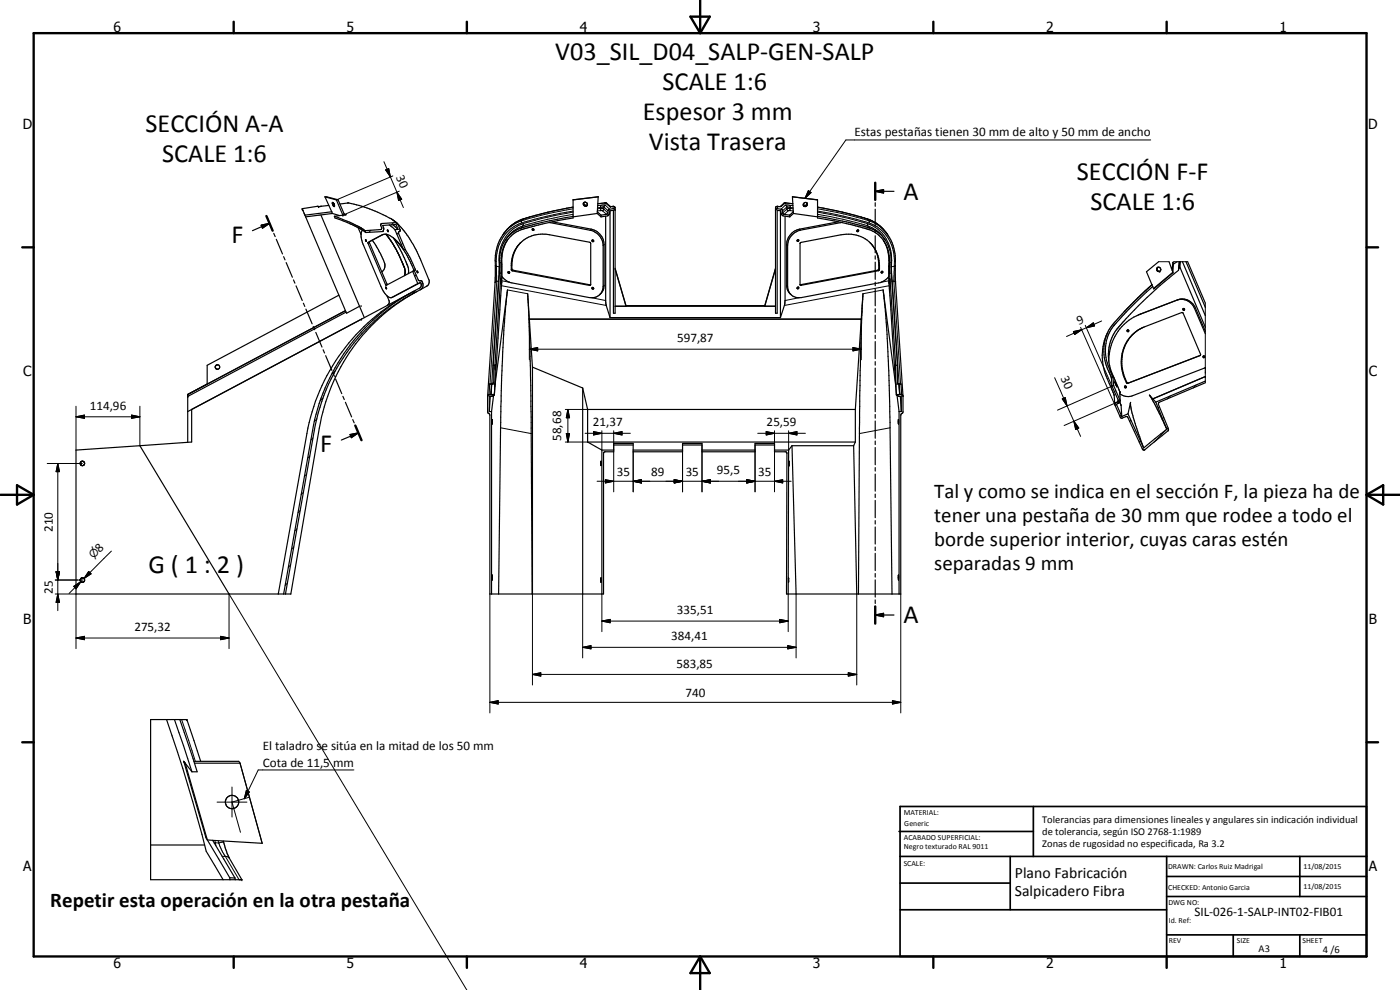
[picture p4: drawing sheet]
<svg xmlns="http://www.w3.org/2000/svg" width="420mm" height="297mm" viewBox="0 0 420 297" stroke-linecap="round" stroke-linejoin="round" font-family="sans-serif">
<g fill="none" stroke="#000" stroke-width=".35">
<path d="M97.5 59.1l4 .8M97.5 59.1l2.1 4.4M97.5 59.1l3.5 .9M101 60l1.9 4.6M101.5 59.9l1.8 4.4 .6 .1-1 .2M101.5 59.9l-.5 .1M179.5 59.1l-7.5 .8v5.5a108.6 108.6 0 0 0-16.1 3.7 9.5 9.5 0 0 0-5.5 8.3v4.3l-1.9 27.9M179.5 59.1l-.2 4.4M179.5 59.1l-7.5 .9M237.8 59.1l7.6 .8v5.5l7.4 1.4 5.4 1.3a10.3 10.3 0 0 1 8.4 7.1 16.3 16.3 0 0 1 .3 5.7l1.9 28.7M237.8 59.1l.3 4.4M237.8 59.1l7.6 .9"/>
<path d="M262.7 57.4l2.5-.5v1zM262.7 54.8v5.1M262.7 57.4h5.6M78.4 67.6l2.5-.6-2.1 1.5zM80 64.8l1.8 4.4M80.9 67l-5.1 2.2M82.2 70l.4 1M82.9 71.8l1.9 4.4M85.1 77l.4 1M85.9 78.8l1.8 4.4M90.8 62.8l.7 1.8M90.8 62.8h.1"/>
<path d="M91.5 64.6l.2 .5M91.7 65.1l12.3 28.9 3.9-2.1M96.3 64.5l13 30.8M96.4 61.9l-5.7 .7 .1 .2M96.4 61.9l-.4 .1M98.7 61.6l-2.3 .3M99.6 63.5l.2 .6M99.6 63.5l-8.1 1.1M99.8 60.8v.5l.4 .7 .1-.6M99.8 60.7l.5 .7M99.8 60.7v.1M99.8 64.1l2.1 .6"/>
<path d="M99.8 64.1l-8.1 1M100.2 61.2l.1 .2M100.3 61.3l.1 .2M100.4 64.9a36.6 36.6 0 0 1 9.1 4.3M100.4 64.9l.1 .5 5.4 2.1 2.6 1.4M102 61.2l2.3-.3a40.8 40.8 0 0 1 13.2 4.8M102.9 64.6l-2.5 .3M107.5 68.3l.9 2.1M108.4 68.4v.1M108.5 68.9h.1M108.6 68.9l.3 .2M108.9 69.1a3.2 3.2 0 0 0-.2 3.6l5.6 13.2a4.4 4.4 0 0 0 3.1 3.4l8-4.2"/>
<path d="M108.9 69.1l.9 .7M109.5 69.2l.3 .6M109.7 72l.2 .4M109.7 71.9l.2 .5M109.7 71.9v.1M109.9 72.4h.1M110.9 72.6l5.4 12.8M110.9 72.5v.1M111.7 72.1l.5 .7a25.3 25.3 0 0 1 3.3 6.5 2.83 2.83 0 0 1-.9 2.4M114.5 67.1h.1M114.7 70.4a3.3 3.3 0 0 1 3.3 .9M115.1 70.3l-4.7 2.4v.2l5.5 12.7"/>
<path d="M115.8 70.3l.3 .4M115.9 70.3l.3 .4M116.1 70.7l.3 .3M116.2 70.7l1.8 2.6M116.3 69h.1M116.3 69l.2 .5M116.5 71.1l.3 .4M116.5 69.5h.1M116.7 71.5l1.3 1.8M116.8 67.5l1.7 1.4M117.5 65.7l.8 .6M117.5 65.7l.9 .6"/>
<path d="M117.9 67.4l1.6 1.4M118 73.3l.3 .5M118 71.3l3.1 5.5a9.8 9.8 0 0 1 1.4 5.3M118 73.3l.9 1.5M118 71.3a23.3 23.3 0 0 1 6.2 10h-.2M118.3 66.3l.9 .7-.1-.1M118.3 71.6l.4 .4M118.4 66.3l.5 .5M118.5 68.9l2.6 5.9M118.6 74.3l.3 .5M118.9 66.8l-4.6 .4-.1 .4 .4 .9-.3 .4-4.8 .3M118.9 66.8h.1"/>
<path d="M118.9 74.8l.6 1.1M118.9 66.8l.5 .5 .7 1.6-.5 1.1 2.1 5M119.2 67.1a32.6 32.6 0 0 1 7.1 10.9l2.4 5.9a1.55 1.55 0 0 1-.7 2l-1.9 1.1M119.3 72.6l1.8 2.2M119.5 68.8l-.6-1.4-4.1 .2 .4 1-.2 .9-5.2 .3M119.5 68.8l-1 .1M119.5 75.9l.5 1.1M119.5 75.9l.2 .6M119.7 76.5l1.4 3.3M120 77.1l.5 1M120.5 78.2l.8 2M121.1 74.8l.6 .2"/>
<path d="M121.7 75l1.3 2.1 1.6 3.6v.4l-.3 .1M152 71.5l-.3 .5M152.3 72.1a11.1 11.1 0 0 0-1.7 7.1v5.6l-2.2 33.6M155.4 73.8l-1.4 2.9-.4 2.3v1.7l.2 .3 23.5 4.4M156.1 73a9.6 9.6 0 0 1 8.9-2.6l12.2 2.4v12.8l-23.6-4.4a9.3 9.3 0 0 1 2.5-8.2zM156.3 72.8l-.9 1M159.9 68.6l.3 .4M164.8 66.8l12.3 2.3a4.9 4.9 0 0 1 3.9 4.6v12.2a3.4 3.4 0 0 1-4.2 3.4l-23.6-4.5-1.6-.9-1-1M165.7 66.5l11.7 2.2a5 5 0 0 1 3.9 4.7v12.2l-.2 1.2-.8 1.3M172 62.1a75.9 75.9 0 0 0-16.7 4.4 13.3 13.3 0 0 0-6.6 13.2l-.1 4.9-2.3 34.3M172 64.9a78.6 78.6 0 0 0-17.1 4.1 10.1 10.1 0 0 0-5 9.9l-1.9 30.7M175.2 60.7a.64 .64 0 0 0 .1 1 .64 .64 0 0 0 1-.2"/>
<path d="M175.2 60.7a.69 .69 0 0 1 .8 .1 .69 .69 0 0 1 .3 .7M175.3 60.7a.67 .67 0 0 0 .1 .8 .67 .67 0 0 0 .8 .1M176.3 61.5l-.8 .1M177.8 72l.4 .3M179.2 64.1l-7.2 1M179.2 64.1l1.2 1M179.3 63.5l-.1 .6M179.3 63.5l1.1 1.1M179.4 61.1l2.4-.2 1.4 1.1M180.4 64.6v.5M181.8 64.9v25.7l1.3 4.7M183.1 63.2v32.1"/>
<path d="M183.2 62h1.2l.2 .4v31.6h-.5v-30.9l-1.1 .1-.1 .9-.5 .7-2 .3M184.6 62.9l-.5-.3-1.3 .2-.3 .4-.2 1-1.9 .4M184.6 63v.1M232.7 63.1l.5-.5 1.3 .2 .4 .3 .1 1.1 2 .4M234.2 62h-1.2l-.3 .4v31.6h.5v-30.9l1.1 .1 .1 .8 .6 .8 2 .3M234.2 63.2v32.1M235.6 64.9v25.3l-.2 1.3-1.2 3.8M237 64.6v.5M237.9 61.1l-2.3-.2-1.5 1.1M238.1 63.5v.6M238.1 63.5l-1.1 1.1M238.1 64.1l7.3 1"/>
<path d="M238.1 64.1l-1.1 1M239.6 71.9l-.4 .4M239.6 71.9a.26 .26 0 0 1 0 .4 .26 .26 0 0 1-.4 0M240.1 72.9l12.3-2.5a9 9 0 0 1 11.2 10.6l-23.5 4.5zM241.1 61.5l.8 .1M242.1 60.8a.71 .71 0 0 1-.2 .8 .71 .71 0 0 1-.8 .1M242.1 60.8l.1 .1a.68 .68 0 0 1-.1 .9 .68 .68 0 0 1-1-.1M242.1 60.8a.7 .7 0 0 0-.8 .1 .7 .7 0 0 0-.2 .8M245.4 64.9l9.3 1.8 4.1 1.1a11.4 11.4 0 0 1 6.5 3.7M245.4 62.1a75.9 75.9 0 0 1 16.7 4.4 13.3 13.3 0 0 1 6.6 13.2v4.4l2.3 34.8M251.6 66.5l-11.6 2.2a4.8 4.8 0 0 0-3.9 4.6v12.7l.5 1.5 .8 .9M252.5 66.8l-12.2 2.2a5 5 0 0 0-3.9 4.7v12.2a3.4 3.4 0 0 0 4.1 3.4l23.7-4.5 1.6-.9 .9-1"/>
<path d="M257.5 69l-.3 .3M261.3 73a10 10 0 0 1 2.6 8l-.3 .2-23.2 4.4-.3-.1M262.7 60.8v1.1M262.7 62.8v5.1M262.7 68.8v1M262.7 70.7v5.2M262.7 76.8v1M262.7 78.7v5.1M265.1 72.1a12.4 12.4 0 0 1 1.6 7.5l.1 5.2 2.2 33.6h1.7l.3 .5v4.6l-.7 1.1v53.6h-34.3l.2-42.3-.3-.3h-3.5v-2.5h-5.8v2.5h-15.9v-2.5h-5.9v2.5h-14.8v-2.5h-5.8v2.5h-2.7l-.4 .3v42.3h-34.1v-53.6l-.7-1.1v-4.6l.3-.5h1.8M265.3 71.5a11.8 11.8 0 0 1 2.1 8.6l1.9 29.5M265.3 71.5l.3 .5M347.7 78.5l-3.6 3 1.6 4"/>
<path d="M350.8 78.5l1 2.7M352 78.7l.2 .5M352 78.7l-.2 2.5M352.2 79.2l-.2 2.5M352.3 78.5l-.3 .2M353.3 78.5l-1.1 .7M353.9 78.5l-.2 2.6a126.9 126.9 0 0 0-17.8 16.9l-.5 .6a10.9 10.9 0 0 0-2.4 4.8l-.4 2.7 .2 2.3M354 78.5l-.3 2.3M354.2 78.5l-.1 1.7M354.9 78.5l6.8 16.2M355.9 78.5l5.8 13.7M356.4 78.5l5.3 12.4"/>
<path d="M88.1 84l.4 1M88.8 85.8l1.9 4.4M91 91l.5 .9M91.8 92.8l1.9 4.4M94 98l.4 .9M94.8 99.7l1.8 4.4M101.7 88.6l-39.5 21v5.6l-5.9 3.2M103.7 93.2l-47.4 25.2M103.9 93.6l-47.6 25.4M115.8 86.1l.2 .6zM115.9 85.6h.1M116.2 88.8l.5 1.4a1.21 1.21 0 0 1-.5 1.5"/>
<path d="M121.3 80.2l.3 .9M121.3 80.1v.1M121.5 82.4l-.1 .3M121.6 81.1v1M121.6 82.1l-.1 .3M121.6 82.1l-.2 .6M121.6 81.1v.6M122.8 88.1a59.3 59.3 0 0 0-30.4 40.3l-8.9 49.8M122.8 88.1l-66.5 35.4M123.9 81.4l1.5 3.7M123.9 81.4l-8 4.2M124.1 87.4a58.6 58.6 0 0 0-30.3 41.8l-8.7 49"/>
<path d="M124.1 87.4l-1.3 .7M124.3 81.2l1.2 2.9 .6 .1a1.14 1.14 0 0 1 .8 1.8l-.8 1M124.3 81.2l-.4 .2M125.1 81.4l.2 .4M125.2 81.3l.2 .5M125.2 81.3l-.1 .1M125.2 87.4a57.4 57.4 0 0 0-29.4 41l-8.5 49.8h-64.5v-43.2l34.7-2.4v-9.7M125.3 81.8h.1M126.1 87a58.5 58.5 0 0 0-31.8 42.2l-8.6 49M126.2 84.8l-.8 .3M126.2 84.8a1.17 1.17 0 0 1-.4 1.7l-1.7 .9M126.2 84.8l-8.7 4.5"/>
<path d="M150.4 83.7v1.3zM152.6 81.5l.3 .3M152.6 81.5a.27 .27 0 0 0-.1 .4 .27 .27 0 0 0 .4 0M152.6 81.5l.3 .4M158.9 95.8l-.5-7.7a887.5 887.5 0 0 1 1 42l.3 48.1M158.9 95.8l.9 14.4M158.9 95.8h99.6M177.8 86.2l.4 .4M177.8 86.2a.27 .27 0 0 0-.1 .5 .27 .27 0 0 0 .5-.1M183.1 95.3h51.1M184.6 91.9h3.3M184.6 80.5l3.3 11.4"/>
<path d="M184.6 91.9h48.1M229.5 91.9h3.2M229.5 91.7h-41.6v.2M229.5 91.7v.2M232.7 80.7l-3.2 11.2M232.7 80.5l-3.2 11.2M239.6 86.1l-.4 .4M239.6 86.1a.28 .28 0 0 1 0 .5 .28 .28 0 0 1-.4-.1M262.7 84.7v1M262.7 86.6v5.1M262.7 92.6v1.1M262.7 94.5v5.2"/>
<path d="M264.7 81.4l-.3 .3M267 83.7v1.3zM332.4 99.8a17 17 0 0 0 .8 15.9l1.2 2.9M338.4 99a.28 .28 0 0 1 .4 .2 .28 .28 0 0 1-.3 .3 .28 .28 0 0 1-.3-.4l.3-.1M338.4 99.1l.3 .4M338.4 92.5a26.2 26.2 0 0 0-6.4 8.3 16.3 16.3 0 0 0 1.5 12.5l.2 2.5M341.4 99.1a11.8 11.8 0 0 0-3.1 16l.3-.2M342.3 94.2l-.8 .3M342.7 98.4l-1 .5M342.9 98.3l12-4.5 5.4 12.6-.1 .3-21.8 8.3M343.2 98.2l-1.9 1-1.3 1.1M345.7 85.4l-6.4 6.1"/>
<path d="M345.7 85.5l-8.4 8.1M345.7 85.5l.2 .5M345.9 86a113.5 113.5 0 0 0-11.5 11.6 12.7 12.7 0 0 0-.8 14.5l.4 1.2 .2 2.4M345.9 86l.3 .6M347.5 80.2a.67 .67 0 0 0-.3 .9 .67 .67 0 0 0 .9 .3M347.5 80.2a.68 .68 0 0 1 .8 .4 .68 .68 0 0 1-.2 .8M347.5 80.2a.71 .71 0 0 0-.2 .7 .71 .71 0 0 0 .6 .5M348.1 81.4h-.1M351.8 81.2l.2 .5M351.9 80.2l-.4 .2M352 81.7l-5.7 5-.1-.1M352 81.7l-5.8 4.9"/>
<path d="M353.2 90a4.2 4.2 0 0 1 5.3 2.5l3.2 7.6M354.1 80.2l-.2 .1M354.1 80.2l7.6 18M355 92.6h.4l.1 .3a.28 .28 0 0 1-.4 .1 .28 .28 0 0 1-.1-.4zM355.2 92.5v.3l.2 .2M361.7 99.4l-2.9-7a4.1 4.1 0 0 0-5.3-2.4l-11.5 4.4a14.7 14.7 0 0 0-9.2 13.9M56.3 118.4v14.3M64.8 109.7l-.1 .7 .6 .4M65.2 109.5l-.4 .1M97 104.9l.4 1M97.7 106.7l1.9 4.4M99.9 111.9l.5 1"/>
<path d="M100.7 113.7l1.9 4.4M102.9 118.9l.4 1M147.1 119l-.3 4.5M147.5 115.2l-.1 3.2 .2-3.2M148 109.6v5.3l-.4 .3M148 109.6h.5M148.5 116l3.8-29-1.1 12.1-.6 13.6-1 65.5M148.5 115.2h-1.5l-.2 3.2M148.5 109.6v5.6M148.5 115.2l-.1 3.2M148.6 110.7h.1M148.7 109.5v1.3"/>
<path d="M148.7 109.5l-.1 .1M159.8 110.2v68M159.8 110.2l15.1 6.2M174.9 116.4l1.4 6.5M174.9 116.4v61.8M262.7 100.6v1M262.7 102.5v5.1M262.7 108.5v1.1M262.7 110.4v5.2M262.7 116.5v1M262.7 118.4v5.1M268.7 109.5v1.3"/>
<path d="M268.7 109.5v1.2M268.8 109.6v5.6h1.6l.1 3.2M268.8 109.6h.5M268.8 116l-3.8-29a291.7 291.7 0 0 1 1.8 25.7l.9 65.5M269.1 118.4l.6 .5 .8 .1v4.5M269.2 118.4l.6 5.1M269.3 109.6v5.3l.4 .3M269.8 115.2l.2 3.2M270.2 119l.3 4.5M332.8 108.4a17.2 17.2 0 0 0 1.8 5.7l1.4 3.4M334.2 115.7l2 4.6M334.2 115.7l-.5 .1"/>
<path d="M334.4 118.6l.1 2.7M334.6 114.6v.1M334.6 114.7l.5 1.1zM336 117.5l.2 2.8M336 117.5l.1 .1M337.6 115.9l.4 .1-.1 .4-.4-.2zM337.7 115.8v.3l.2 .2M339.6 100.7a12.1 12.1 0 0 0-1.1 14.3M346 119.7l.9 .9M346 119.7l-1-1.2 1.5 2.6 3.7 7.7M361.2 106.8l-.2 .3 .1 .2h.4M361.2 106.8l.3 .1v.4"/>
<path d="M361.2 106.8l.3 .5M361.3 106.8h-.1M361.7 110.4h.1M361.7 114.9l-13.9 5.9-.1 .6 3 7.7-7.2 5.9-.7-.3-4.4-9.6-.4-.1-1.3 .5-.4-.2-1.8-3.9 .1-.4 .9-.6 .1-.4-1.9-4.2M361.7 114.3l-14.8 6.3M361.7 113l-15.7 6.7M361.7 110.4l-21.8 8.3a4.1 4.1 0 0 1-3.8-.5M24.1 139.2l.3 .4M24.2 138.6l-.1 .4M24.2 138.7l-.1 .3 .3 .6M24.5 138.4l.6 .1 .2 .4M24.5 139.7h.2"/>
<path d="M24.5 138.4l-.4 .5 .1 .5M24.5 138.4l-.3 .3M24.5 138.4h.5M25 139.7h-.2M25 138.5a.66 .66 0 0 1 .3 .9 .66 .66 0 0 1-1 .2M25.3 139.3l-.3 .3M25.4 138.9v.2M42 133.7l26.7 44.5M103.7 120.7l1.8 4.4M105.1 130.4l2.5-.5-2.2 1.4zM105.9 125.9l.4 1M106.6 127.7l1.9 4.4"/>
<path d="M107.6 129.9l-5.2 2.1M146.8 123.5v-4.5l.9-.1 .5-.5-.7 5.1M146.8 123.5h.7M147.5 123.5v54.7M147.7 125.9v1.3zM176.3 122.9v9.7M176.3 132.6l4.3 2.4M176.3 132.6h80.4M176.3 122.9h80.4M180.4 138.4v1.3zM180.6 135v43.2M180.6 135h3.6"/>
<path d="M184.2 133.5h5.8M190 135h14.8M204.8 133.5h5.9M210.7 135h15.9M226.6 133.5h5.8M232.4 135h4.3M236.7 135l-.2 43.2M236.8 138.4v1.2M236.8 138.4h.1M237.7 133.7l1.2 44.5M237.7 133.7l-1 1.3M237.7 133.7h18.5"/>
<path d="M256.2 133.7l.9 44.5M256.7 122.9l2.3-34.8-.7 14.8-.3 15.9-.4 59.4M256.7 122.9v9.7M256.7 132.6l-.5 1.1M262.7 124.4v1.1M262.7 126.3v5.2M262.7 132.3v1.1M262.7 134.3v5.1M269.6 125.9l.1 1.3zM269.8 123.5v54.7M269.8 123.5h.7M336 120.6l.4 .9"/>
<path d="M336.2 120.3l-.4 .6-.7 .4 1.6 3.7M336.4 121.5l.1 .1M336.5 121.6l.2 3.4M338.5 124.2l4.7 10.2M338.5 124.2l-1.8 .8M338.5 124.2l.8-3.5a43.3 43.3 0 0 0 3.4 12.3l.5 1.4M346.9 120.6l3.3 8.2M350.2 128.8l-7 5.6M262.7 140.3v1.1M262.7 142.2v5.2M262.7 148.3v1M262.7 150.2v5.1"/>
<path d="M262.7 156.2v1M262.7 158.1v5.1M24.2 174.2v.2M24.2 173.7v.7l.3 .3M24.2 173.7v.7M24.2 174.4l.3 .3M24.2 173.7l-.1 .5M24.3 173.5l-.1 .2M24.6 173.4l-.4 .3M24.9 173.4l.4 .3v.6l-.2 .3-.6 .1M25.1 173.5l-.6-.1-.3 .3M25.3 173.7v.7l-.3 .3-.5-.1"/>
<path d="M147.7 172.6v1.3zM180.4 173.4v1.3zM236.6 173.4h.1M236.7 174.6l-.1 .1M262.7 164.1v1.1M262.7 166v5.2M262.7 172.1v1M262.7 174v5.2M269.7 172.6v1.3zM262.7 184.5l2.5-.5v1zM262.7 180v1.1M262.7 181.9v5.2"/>
<path d="M262.7 184.5h5.6M50 215.9l1.6 4.9a427.5 427.5 0 0 1 10.3 34.6l5.1 8.5M52.4 215.9l5.2 15.7M54 215.9l5.2 15.7h-1.6M55.6 229l2 2.6M55.6 229l-.5-.6 6.7 22.9 .4 .7M55.6 229l6.6 23M58.2 228.4h13.5l.3 .6M58.4 229h13.6M60.2 228.4l-4.1-12.5h-10.9v48h27.4l-4-6.9-1.6-4.7M72 229l6.7 24-14.9-.9M45.2 253.5h16.2"/>
<path d="M62.2 252l6.7 11.4M62.2 252l1.6 .1M63.8 252.1l6.7 11.3M68.9 263.4l.1 .5M68.9 263.4h1.6M70.5 263.4l.1 .5"/>
<circle cx="159.9" cy="68.9" r=".26"/>
<circle cx="177.9" cy="72.3" r=".27"/>
<circle cx="257.4" cy="69.2" r=".26"/>
<circle cx="264.7" cy="81.6" r=".24"/>
<circle cx="65.3" cy="110.1" r=".66"/>
<circle cx="69.6" cy="240.7" r="1.98"/>
</g>
<g fill="#000">
<circle cx="90.7" cy="62.6" r=".18"/>
<circle cx="90.8" cy="62.8" r=".18"/>
<circle cx="95.6" cy="62" r=".18"/>
<circle cx="102.9" cy="64.6" r=".18"/>
<circle cx="183.2" cy="62" r=".18"/>
<circle cx="108.4" cy="91.7" r=".18"/>
<circle cx="108.5" cy="95.8" r=".18"/>
<circle cx="125.2" cy="81.3" r=".18"/>
<circle cx="150.4" cy="85" r=".18"/>
<circle cx="150.4" cy="83.7" r=".18"/>
<circle cx="158.9" cy="95.8" r=".18"/>
<circle cx="258.5" cy="95.8" r=".18"/>
<circle cx="267" cy="83.7" r=".18"/>
<circle cx="267" cy="85" r=".18"/>
<circle cx="348.1" cy="81.4" r=".18"/>
<circle cx="56.3" cy="118.9" r=".18"/>
<circle cx="56.3" cy="118.4" r=".18"/>
<circle cx="56.3" cy="119" r=".18"/>
<circle cx="147.4" cy="118.4" r=".18"/>
<circle cx="148.4" cy="118.4" r=".18"/>
<circle cx="148.7" cy="109.5" r=".18"/>
<circle cx="148.7" cy="110.8" r=".18"/>
<circle cx="268.7" cy="110.8" r=".18"/>
<circle cx="268.7" cy="109.5" r=".18"/>
<circle cx="269" cy="118.4" r=".18"/>
<circle cx="335.1" cy="115.8" r=".18"/>
<circle cx="336.1" cy="117.6" r=".18"/>
<circle cx="346" cy="119.7" r=".18"/>
<circle cx="147.7" cy="125.9" r=".18"/>
<circle cx="236.8" cy="139.7" r=".18"/>
<circle cx="269.7" cy="125.9" r=".18"/>
<circle cx="336" cy="120.6" r=".18"/>
<circle cx="147.7" cy="172.6" r=".18"/>
<circle cx="147.7" cy="173.9" r=".18"/>
<circle cx="180.4" cy="173.4" r=".18"/>
<circle cx="236.6" cy="173.4" r=".18"/>
<circle cx="269.7" cy="173.9" r=".18"/>
<circle cx="269.7" cy="172.6" r=".18"/>
<circle cx="56" cy="215.9" r=".18"/>
<circle cx="56.1" cy="215.9" r=".18"/>
<circle cx="55.1" cy="228.4" r=".18"/>
<circle cx="72.6" cy="263.9" r=".18"/>
</g>
<g fill="none" stroke="#000" stroke-width=".3">
<path d="M115.2 48.5l3.9 9.2M115.7 51l1-.4 .5 2.5zM117.9 52.8l-16.9 7.2M119.1 57.7l1.5 2.1-1 .4zM119.1 57.7l2 4.6M119.8 57.4l-16.9 7.2M242.6 57.2l.8 .6-1.8 1.7zM345.3 42h-91.4l-12.3 17.5M111.3 69.1l-.6 .6M118.1 66.8l-.7 .7M119.6 69.8l-.5 .5M120 69.4h.1"/>
<path d="M120.9 73l-.5 .4M148.6 78.2l.3 .2M148.7 79.7l.3 .2M148.9 78.4l.1 1.5M149 79.9l.1 4.5M149 79.9l.8 .2M149.8 78l.1 .1M149.8 78v2.1M149.9 78.7h.5M150.4 78.2h.2M151.7 69.5l-.6 .7M151.7 69.5l-.9 1.1"/>
<path d="M153.6 79.5l-.2 .2M156.5 66.9a11.6 11.6 0 0 0-7.6 11.5M156.5 66.3v.6M156.5 66.3l-2.8 1.4-2 1.8M156.9 67.1l-.4 .2a10.8 10.8 0 0 0-6.7 10.7M156.9 67.1v.7M156.9 67.8a9.9 9.9 0 0 0-4.9 3.7M156.9 67.8l-.5 .7M157 65.7h.1M157 65.7l-1.3 .5-2 1.3-2 2M157 65.7l-.5 .6M165.2 66.7l-.1 .1"/>
<path d="M172 64.3l-7.6 1.5-7.5 2M172 62.7l-7.8 1.5-7.7 2.1M172 63.6l-9.5 2-5.6 1.5M172 63.3l-7.8 1.6-7.7 2M172 62.1l-7.6 1.6-7.4 2M176.3 61.5l-.8 .1M177.4 68.7l-.3 .4M180.2 63.2h.6M180.2 63.2l-.9 .1M180.2 62.5v.7M180.2 62.5l-.9 .2M180.2 62.5l1 .2"/>
<path d="M180.4 61.6h1.3M180.4 61.6l-1 .1M180.4 61.6l-.2 .9M180.8 63.2l1.2 1.1M181.2 62.7h.1M181.2 62.7l-.4 .5M181.2 62.7l1.2 1.2M181.3 62.1l-1.9 .3M181.3 62.1l1.2 1.1M181.3 62.1l-.1 .6M181.3 73.4l-.3 .3M181.5 60.9l.6 .1"/>
<path d="M181.5 60.9l-2.1 .2M181.6 60.9h-.1M181.7 60.9h.1M181.7 61.6l1.3 1.2M181.7 61.6l-.4 .5M181.7 60.9l1.2 1M182.9 61.9l.3 .1M182.9 61.9h1.1M184 61.9l.4 .1 .2 .4M184 61.9v.7M184.1 61.9h-.1M233.3 61.9l-.3 .1-.3 .4"/>
<path d="M233.3 61.9v.7M233.3 61.9h1.2M234.5 61.9l-.3 .1M235.7 60.9h.1M235.7 61.6l-1.3 1.2M235.7 61.6h1.3M235.7 61.6l.4 .5M235.7 60.9l-1.2 1M235.8 60.9h.1M235.9 60.9l2 .2M235.9 60.9l-.7 .1M236.1 73.3l.3 .4"/>
<path d="M236.1 62.1h.1M236.1 62.1l1 .1M236.1 62.1l-1.2 1.1M236.1 62.7l.4 .5M236.1 62.7l-1.2 1.2M236.1 62.1v.6M236.5 63.2l-1.1 1.1M237 61.6l1 .1M237 61.6l.1 .6M237.1 62.2l.9 .2M237.1 62.2v.3M237.1 62.5l-1 .2"/>
<path d="M237.1 62.5v.7M237.1 62.5l.9 .2M237.1 63.2h.1M237.2 63.2h-.7M237.2 63.2l.9 .1M240 68.7l.3 .3M241.1 61.5l.8 .1M245.4 62.7a111.6 111.6 0 0 1 15.4 3.6M245.4 63.3l7.8 1.6 7.6 2M245.4 63.6l9.4 2 5.6 1.5M245.4 64.3l7.6 1.5 7.4 2M245.4 62.1a108.7 108.7 0 0 1 14.9 3.6"/>
<path d="M252.2 66.7l.1 .1M260.3 65.7h.1M260.3 65.7l2.6 1.2 2.8 2.6M260.3 65.7l.5 .6M260.4 67.1v.7M260.4 67.1a11.1 11.1 0 0 1 7.2 10.9M260.4 67.8a10.3 10.3 0 0 1 4.9 3.7M260.4 67.8l.6 .7M260.8 66.3v.6M260.8 66.3a11.2 11.2 0 0 1 4.9 3.2M260.8 66.9a11.4 11.4 0 0 1 7.5 9.6l.1 1.9M263.7 79.5l.2 .2"/>
<path d="M265.7 69.5l.8 1.1M265.7 69.5l.6 .7M266.8 78.2h.1M267.5 78.7h-.6M267.6 78l-.1 .1M267.6 78l-.1 2.1M268.4 79.9l-.1 4.5M268.4 79.9l-.9 .2M268.4 78.4v1.5M268.7 79.7l-.3 .2M268.7 78.2l-.3 .2M347.7 78.5h3.1"/>
<path d="M352.3 78.5h4.1M354 78.5h.1M124.7 87.1l-1.3 1.3M124.9 82.5l-.4 .4M126.9 85l-.5 .4M149.1 84.4l-2 30.8M149.1 84.4l-.5 .4M149.1 84.4l.5 .1M149.6 84.5h.1M149.6 84.5l-2.2 33.9M149.8 80.1h.1M149.8 80.1l-.2 4.4"/>
<path d="M149.9 81.9l.5 .1M150.5 85.7l31.4 6M150.6 84.2l2.4 .5M152.3 87l6.1 1.1M153.6 80.7l-.2 .2M154 81.1l-.3 .2M158.9 95.8v12.1M177.1 85.5l-.2 .1M177.5 89.3l4.3 .9M181.3 85.6l-.3 .3M236.1 85.6l.3 .3M239.8 89.3l-4.2 .9"/>
<path d="M240.2 85.4l.2 .2M258.5 95.8v12.1M263.4 81.1l.2 .1M263.7 80.7l.2 .2M265 87l-6 1.1M266.8 84.2l-2.4 .5M266.9 85.7l-31.5 6M267.4 80.1h.1M267.5 81.9l-.5 .1M267.5 80.1l.3 4.4M267.7 84.5h.1M267.8 84.5l2.2 33.9"/>
<path d="M268.3 84.4l.5 .4M268.3 84.4l2 30.8M268.3 84.4l-.5 .1M322.1 99.5l2.5-.6-2.1 1.5zM324.3 98.2l10.3 23.3M324.6 98.9l-4.5 2.1M325.7 97.6l8 18.2M326 98.3l2.1-1.4 .4 .9zM326 98.3l-1.4 .6M330.6 96.3l-4.6 2M361.7 90.9v24M97 119.4l-.9 .8"/>
<path d="M100.7 111.1l-1.2 1.3M146.8 118.4h.1M158.9 104.8l2.5-.5v1zM158.9 104.8h99.6M256 104.3l2.5 .5-2.5 .5zM270.5 118.4h.1M316.5 113.3l7.8 17.6M318.8 119.7l.9-.4 .5 2.5zM334.2 115.7l-16.8 7.4M334.8 117.2l-.3 .4M351.2 118.8l-.9 .9M359 115.5l-.9 .9"/>
<path d="M361.7 113h.1M361.7 110.4h.1M14.2 139.1h10.5M17.3 139.1l.6 2.4h-1.1zM17.3 139.1v44.1M22.8 125.1l2.5-.6v1zM22.8 121.9v13.1M22.8 125.1h19.2M39.5 124.5l2.5 .6-2.5 .4zM42 121.9v11.8M93 136.8l-.7 .7M93.9 131.4l-.6 .6"/>
<path d="M95.1 125.8l-.8 .7M150.2 128.4l9.2 1.7M169.7 132.6h6.6M169.7 122.9h6.6M170 130.1h.9l-.5 2.5zM170.4 122.9l.5 2.4h-.9zM170.4 122.9v9.7M175.6 130h13.6M178.1 129.5l2.5 .5-2.5 .5zM180.6 129.2v5.8M184.2 130l2.5-.5v1zM184.2 129.2v5.8"/>
<path d="M184.2 135.6v12M190 135.6v12M204.8 133.5v14.1M210.7 133.5v14.1M226.6 133.5v14.1M227.4 130h14.3M229.9 129.5l2.5 .5-2.5 .5zM232.4 129.2v18.4M236.7 130l2.5-.5v1zM236.7 129.2v5.8M267.1 128.4l-9.2 1.7M322.3 126.4l1.5 2-1 .5z"/>
<path d="M335.1 121.4l-.4 .4M336 120.5l-.6 .7M336.2 120.3l-16.8 7.4M336.5 124.5l-.4 .4M339.4 126.1l-.4 .3M340.8 129.2l-.4 .3M342.3 132.2l-.4 .4M348 122l-.5 .4M349.3 125.2l-.4 .4M350.6 128.4l-4.3 4.3M89.1 158.7l-.6 .6M90.1 153.2l-.7 .6"/>
<path d="M91 147.7l-.6 .7M92 142.3l-.7 .6M179.2 144.4h58.2M181.7 143.9l2.5 .5-2.5 .5zM190 144.4l2.5-.5v1zM202.3 143.9l2.5 .5-2.5 .5zM210.7 144.4l2.5-.5v1zM224.1 143.9l2.5 .5-2.5 .5zM232.4 144.4l2.5-.5v1zM16.6 178.2h6.2v16.4M16.6 174h6.7M16.8 171.5h1.1l-.6 2.5z"/>
<path d="M17.3 178.2l.6 2.5h-1.1zM22.1 175.9l2.2-1.4-1.5 2.2zM23.7 174h1M24.3 174.5l-3.6 3.6M26.6 171.4l.7 .8-2.1 1.4zM27 171.8l-1.8 1.8M33.4 165.4l-8.2 8.2M86.2 175l-.6 .6M87.2 169.5l-.6 .7M88.2 164.1l-.7 .7M147 178.2v35.7M159.8 178.2v27.3"/>
<path d="M174.9 178.2v19.2M180.6 178.2v11.3M236.5 178.2v11.3M238.9 178.2v19.2M257.1 178.2v27.3M270.3 178.2v35.7M22.8 191.4l2.5-.5v1zM22.8 191.4h45.9M66.2 190.9l2.5 .5-2.5 .5zM68.7 194.6v-16.4l71.4 118.9M174.9 194.2l2.5-.5v1zM174.9 194.2h64"/>
<path d="M180.6 186.4l2.5-.6v1.1zM180.6 186.4h55.9M234 185.8l2.5 .6-2.5 .5zM236.4 193.7l2.5 .5-2.5 .5zM54.5 215.9l4.1 12.5M147 210.7l2.5-.5v1zM147 210.7h123.3M159.8 202.4l2.5-.6v1.1zM159.8 202.4h97.3M254.6 201.8l2.5 .6-2.5 .5zM267.8 210.2l2.5 .5-2.5 .5zM69.6 236.1v9.1"/>
<path d="M72 229l6.7 24M73.9 237.2l.9 .4-1.5 2zM74.9 239.2l-5.3 1.5 2.6 9M106.2 231h-28.7l-4.2 8.6M64.5 252.2l.1 .7M64.6 252.9l-.3 .1M64.6 252.9l.2 .9M64.6 252.9h1M65.1 240.7h9M65.5 252.2l.1 .7M65.6 252.9l.9 2.1 1.1 2M66.7 256.9l.9 .1"/>
<path d="M67.1 252.6h.1M67.1 252.6l-1.5 .3M67.6 257l.8 .1 .5 .5M67.6 257l4.1 6.9"/>
</g>
<g fill="none" stroke="#000" stroke-width=".71">
<path d="M10.1 9.9h400v277.1h-400zM70.1 6.5v3.4M140.1 6.5v3.4M207.2 5h5.8l-2.9 4.9zM210.1 0v9.9M280.1 6.5v3.4M350.1 6.5v3.4M262.7 54.8v5.2M6.7 74.2h3.4M80 64.8l1.8 4.4M410.1 74.2h3.5M106.6 127.7l1.9 4.4"/>
<path d="M.1 148.5h10M5.1 145.6l5 2.9-5 2.9zM410.1 148.5h10M410.1 148.5l5-2.9v5.8zM262.7 181.9v5.2M6.7 222.7h3.4M410.1 222.7h3.5M70.1 287v3.4M140.1 287v3.4M210.1 287v10M210.1 287l2.9 5h-5.8zM280.1 287v3.4"/>
<path d="M350.1 287v3.4"/>
</g>
<g fill="none" stroke="#000" stroke-width=".51">
<path d="M269.8 249.5h40.3M270.1 242h140v45h-140zM270.1 257h140M303.2 257v16M310.1 242v15M350.1 257v30M390.1 257v12M270.1 265h33.1M270.1 273h80M350.1 269h60M350.1 263h60M350.1 280.5h60"/>
<path d="M370.1 280.5v6.5M390.1 280.5v6.5"/>
</g>
<g fill="#000">
<path d="M115.7 51l1-.4 .5 2.5zM119.1 57.7l1.5 2.1-1 .4zM242.6 57.2l.8 .6-1.8 1.7zM262.7 57.4l2.5-.5v1zM78.4 67.6l2.5-.6-2.1 1.5zM326 98.3l2.1-1.4 .4 .9zM158.9 104.8l2.5-.5v1zM256 104.3l2.5 .5-2.5 .5zM318.8 119.7l.9-.4 .5 2.5zM322.1 99.5l2.5-.6-2.1 1.5zM22.8 125.1l2.5-.6v1zM39.5 124.5l2.5 .6-2.5 .4z"/>
<path d="M105.1 130.4l2.5-.5-2.2 1.4zM170 130.1h.9l-.5 2.5zM170.4 122.9l.5 2.4h-.9zM178.1 129.5l2.5 .5-2.5 .5zM184.2 130l2.5-.5v1zM229.9 129.5l2.5 .5-2.5 .5zM236.7 130l2.5-.5v1zM322.3 126.4l1.5 2-1 .5zM17.3 139.1l.6 2.4h-1.1zM181.7 143.9l2.5 .5-2.5 .5zM190 144.4l2.5-.5v1zM202.3 143.9l2.5 .5-2.5 .5z"/>
<path d="M210.7 144.4l2.5-.5v1zM224.1 143.9l2.5 .5-2.5 .5zM232.4 144.4l2.5-.5v1zM16.8 171.5h1.1l-.6 2.5zM22.1 175.9l2.2-1.4-1.5 2.2zM26.6 171.4l.7 .8-2.1 1.4zM17.3 178.2l.6 2.5h-1.1zM22.8 191.4l2.5-.5v1zM66.2 190.9l2.5 .5-2.5 .5zM174.9 194.2l2.5-.5v1zM180.6 186.4l2.5-.6v1.1zM234 185.8l2.5 .6-2.5 .5z"/>
<path d="M236.4 193.7l2.5 .5-2.5 .5zM262.7 184.5l2.5-.5v1zM147 210.7l2.5-.5v1zM159.8 202.4l2.5-.6v1.1zM254.6 201.8l2.5 .6-2.5 .5zM267.8 210.2l2.5 .5-2.5 .5zM73.9 237.2l.9 .4-1.5 2z"/>
</g>
<g font-size="7.9">
<text x="166.7" y="18.1">V03_SIL_D04_SALP-GEN-SALP</text>
<text x="198.9" y="27.1">SCALE 1:6</text>
<text x="43.7" y="39.5">SECCIÓN A-A</text>
<text x="192.9" y="36.1">Espesor 3 mm</text>
<text x="194.7" y="45.1">Vista Trasera</text>
<text x="48.7" y="48.6">SCALE 1:6</text>
<text x="271.2" y="59.9">A</text>
<text x="323.2" y="54.1">SECCIÓN F-F</text>
<text x="327.3" y="63">SCALE 1:6</text>
<text x="69.5" y="72.9">F</text>
<text x="96.1" y="135.7">F</text>
<text x="44.5" y="171.8">G ( 1 : 2 )</text>
<text x="271.2" y="187">A</text>
</g>
<g font-size="6.3">
<text x="280.4" y="149.4">Tal y como se indica en el sección F, la pieza ha de</text>
<text x="280.4" y="156.6">tener una pestaña de 30 mm que rodee a todo el</text>
<text x="280.4" y="163.7">borde superior interior, cuyas caras estén</text>
<text x="280.4" y="171">separadas 9 mm</text>
<text x="15.1" y="272.1">Repetir esta operación en la otra pestaña</text>
</g>
<g font-size="4.7">
<text x="304.6" y="263.5">Plano Fabricación</text>
<text x="304.6" y="268.9">Salpicadero Fibra</text>
</g>
<g font-size="4.2">
<text x="34" y="9.6">6</text>
<text x="104" y="9.6">5</text>
<text x="174" y="9.6">4</text>
<text x="244" y="9.6">3</text>
<text x="314" y="9.6">2</text>
<text x="384" y="9.6">1</text>
<text x="6.8" y="38.7">D</text>
<text x="410.6" y="38.7">D</text>
<text x="7" y="112.9">C</text>
<text x="410.8" y="112.9">C</text>
<text x="7" y="187.1">B</text>
<text x="410.8" y="187.1">B</text>
<text x="7" y="261.4">A</text>
<text x="410.8" y="261.4">A</text>
<text x="34" y="290.4">6</text>
<text x="104" y="290.4">5</text>
<text x="174" y="290.4">4</text>
<text x="244" y="290.4">3</text>
<text x="314" y="290.4">2</text>
<text x="384" y="290.4">1</text>
</g>
<g font-size="3.9">
<text x="256.4" y="40.9">Estas pestañas tienen 30 mm de alto y 50 mm de ancho</text>
<text x="118.8" y="53" transform="rotate(67 118.8 53)">30</text>
<text x="323.8" y="97.6" transform="rotate(-24 323.8 97.6)">9</text>
<text x="203.2" y="102.7">597,87</text>
<text x="318.3" y="113.4" transform="rotate(66 318.3 113.4)">30</text>
<text x="27" y="123">114,96</text>
<text x="177.9" y="127.9">21,37</text>
<text x="230.1" y="127.9">25,59</text>
<text x="168.4" y="132.2" transform="rotate(-90 168.4 132.2)">58,68</text>
<text x="185.1" y="142.9">35</text>
<text x="195.4" y="142.9">89</text>
<text x="205.8" y="142.9">35</text>
<text x="215.1" y="142.4">95,5</text>
<text x="227.5" y="142.9">35</text>
<text x="15.8" y="159.6" transform="rotate(-90 15.8 159.6)">210</text>
<text x="30" y="165.8" transform="rotate(-45 30 165.8)">8</text>
<text x="15.8" y="178.1" transform="rotate(-90 15.8 178.1)">25</text>
<text x="203.1" y="184.3">335,51</text>
<text x="40.3" y="189.4">275,32</text>
<text x="201.5" y="192.2">384,41</text>
<text x="203" y="200.3">583,85</text>
<text x="205.7" y="209.2">740</text>
<text x="78.9" y="225.1">El taladro se sitúa en la mitad de los 50 mm</text>
<text x="78.9" y="230">Cota de 11,5 mm</text>
<text x="358.5" y="275">SIL-026-1-SALP-INT02-FIB01</text>
</g>
<text font-size="3.3" x="28" y="167.8" transform="rotate(-45 28 167.8)">n</text>
<g font-size="3.1">
<text x="312.7" y="246.8">Tolerancias para dimensiones lineales y angulares sin indicación individual</text>
<text x="312.7" y="250.4">de tolerancia, según ISO 2768-1:1989</text>
<text x="312.7" y="254">Zonas de rugosidad no especificada, Ra 3.2</text>
<text x="377.7" y="285.6">A3</text>
<text x="397" y="285.9">4 /6</text>
</g>
<g font-size="2.4">
<text x="271.2" y="244.4">MATERIAL:</text>
<text x="271.3" y="252">ACABADO SUPERFICIAL:</text>
<text x="271.4" y="247.9">Generic</text>
<text x="271.3" y="254.6">Negro texturado RAL 9011</text>
<text x="271.2" y="259.7">SCALE:</text>
<text x="350.6" y="260.8">DRAWN: Carlos Ruiz Madrigal</text>
<text x="391.2" y="260.6">11/08/2015</text>
<text x="350.6" y="267">CHECKED: Antonio Garcia</text>
<text x="391.2" y="266.7">11/08/2015</text>
<text x="350.6" y="271.4">DWG NO:</text>
<text x="350.8" y="276.9">Id. Ref:</text>
<text x="350.8" y="282.8">REV</text>
<text x="371.2" y="282.9">SIZE</text>
<text x="390.9" y="282.9">SHEET</text>
</g>
</svg>
